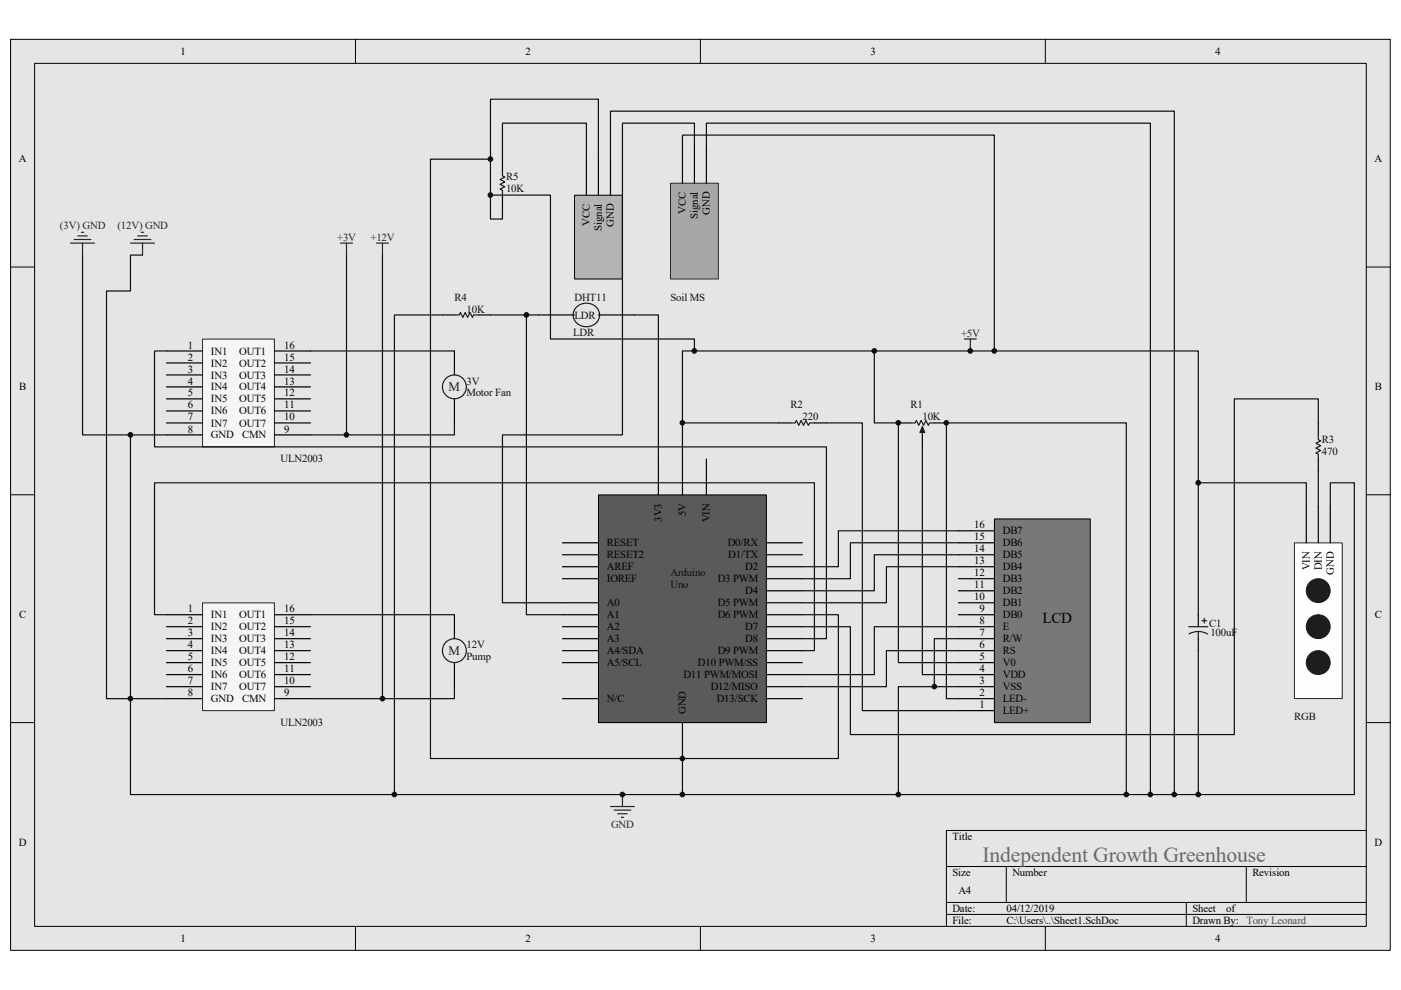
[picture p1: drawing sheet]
<svg xmlns="http://www.w3.org/2000/svg" width="297mm" height="210mm" viewBox="0 0 297 210" stroke-linecap="round" stroke-linejoin="round" font-family="sans-serif">
<path d="M2.3 8.4h292.5v193.2h-292.5z" fill="#e5e5e5"/>
<path d="M2.2 8.3h292.6v193.3h-292.6z" fill="none" stroke="#000" stroke-width=".21"/>
<path d="M7.4 13.5h282.3v183h-282.3z" fill="#e5e5e5"/>
<g fill="none" stroke="#000" stroke-width=".21">
<path d="M7.3 13.4h282.4v183.1h-282.4zM75.4 8.3v5.1M148.5 8.3v5.1M221.6 8.3v5.1M2.2 56.6h5.1M289.7 56.6h5.1M2.2 104.9h5.1M289.7 104.9h5.1M2.2 153.3h5.1M289.7 153.3h5.1M289.7 176.1h-89v20.4M75.4 196.5v5.1"/>
<path d="M148.5 196.5v5.1M200.7 183.8h89M200.7 191.4h89M200.7 194h89M213.4 183.8v7.6M221.6 196.5v5.1M251.5 191.4v5.1M264.2 183.8v7.6"/>
</g>
<path d="M126.9 105h35.6v48.3h-35.6z" fill="#5a5a5a"/>
<path d="M126.9 105h35.6v48.3h-35.6z" fill="none" stroke="#000" stroke-width=".21"/>
<g fill="none" stroke="#000" stroke-width=".25">
<path d="M139.6 97.3v7.6M144.7 97.3v7.6M149.8 97.3v7.6M165 89.7h2.6M172.7 89.7h2.5M190.5 89.7h2.5M195.6 92.2v2.6M198.1 89.7h2.6M119.2 115.1h7.7M119.2 117.7h7.7M162.5 115.1h7.6M162.5 117.7h7.6"/>
<path d="M119.2 120.2h7.7M119.2 122.7h7.7M119.2 127.8h7.7M119.2 130.4h7.7M119.2 132.9h7.7M119.2 135.5h7.7M119.2 138h7.7M162.5 120.2h7.6M162.5 122.7h7.6M162.5 125.3h7.6M162.5 127.8h7.6M162.5 130.4h7.6"/>
<path d="M162.5 132.9h7.6M162.5 135.5h7.6M162.5 138h7.6M119.2 140.5h7.7M119.2 148.2h7.7M144.7 153.3v7.6M162.5 140.5h7.6M162.5 143.1h7.6M162.5 145.6h7.6M162.5 148.2h7.6"/>
</g>
<path d="M167.6 89.7h1l.2-.5 .6 1 .5-1 .5 1 .5-1 .5 1 .3-.5h1M193 89.7h1l.3-.5 .5 1 .5-1 .5 1 .5-1 .5 1 .3-.5h1M195.6 91v1.2" fill="none" stroke="#1c1c1c" stroke-width=".25"/>
<path d="M195.6 90.5l.5 1.2h-1.1z" fill="#1c1c1c" stroke="#1c1c1c" stroke-width=".25"/>
<path d="M165 89.7h-20.3v7.6M175.2 89.7h7.6v61h20.4M203.2 112.6h-25.4v7.6h-7.7M203.2 115.1h-22.9v7.6h-10.2M203.2 117.7h-17.8v7.6h-15.3M203.2 120.2h-15.3v7.6h-17.8M203.2 132.9h-17.8v10.2h-15.3M203.2 138h-15.3v7.6h-17.8M203.2 135.5h-5.1v10.1M203.2 148.2h-2.5v-58.5h38.1v78.8h-94.1v-7.6M203.2 145.6h-12.7v22.9" fill="none" stroke="#0e0e0e" stroke-width=".25"/>
<path d="M204.5 71.9h2.5M205.7 71.9v2.5M129.4 171.1h5.1M130.2 171.8h3.5M131 172.6h2M131.7 173.4h.5M132 168.5v2.6" fill="none" stroke="#262626" stroke-width=".25"/>
<path d="M210.9 110.1h20.3v43.2h-20.3z" fill="#787878"/>
<path d="M210.8 110.1h20.4v43.2h-20.4z" fill="none" stroke="#000" stroke-width=".21"/>
<g fill="none" stroke="#000" stroke-width=".25">
<path d="M114.1 66.8h7.7M126.9 66.8h7.6M203.2 112.6h7.6M203.2 115.1h7.6M203.2 117.7h7.6M203.2 120.2h7.6M203.2 122.7h7.6M203.2 125.3h7.6M203.2 127.8h7.6M203.2 130.4h7.6M203.2 132.9h7.6M203.2 135.5h7.6"/>
<path d="M203.2 138h7.6M203.2 140.5h7.6M203.2 143.1h7.6M203.2 145.6h7.6M203.2 148.2h7.6M203.2 150.7h7.6"/>
</g>
<path d="M185.4 74.4v15.3h5.1v50.8h12.7M195.6 94.8v48.3h7.6" fill="none" stroke="#0e0e0e" stroke-width=".25"/>
<path d="M126.6 68.2a2.55 2.55 0 0 0 0-3 2.55 2.55 0 0 0-2.9-.8 2.49 2.49 0 0 0-2.2 2.8 2.49 2.49 0 0 0 2.8 2.1 2.93 2.93 0 0 0 2.3-1" fill="none" stroke="#1c1c1c" stroke-width=".25"/>
<path d="M274.5 115.2h10.1v33h-10.1z" fill="#fefefe"/>
<path d="M274.4 115.1h10.2v33.1h-10.2z" fill="none" stroke="#262626" stroke-width=".21"/>
<path d="M96.3 74.4v5.1M96.3 84.6v5.1M277 107.5v7.6M279.5 107.5v7.6M282 107.5v7.6M96.3 130.4v5.1M96.3 140.5v5.1" fill="none" stroke="#000" stroke-width=".25"/>
<g fill="#1c1c1c" stroke="#1c1c1c" stroke-width=".21">
<circle cx="279.5" cy="140.5" r="2.53"/>
<circle cx="279.5" cy="125.3" r="2.53"/>
<circle cx="279.5" cy="132.9" r="2.53"/>
</g>
<path d="M72.2 51.6h2.5M73.5 51.6v2.5M79.8 51.6h2.6M81.1 51.6v2.5" fill="none" stroke="#262626" stroke-width=".25"/>
<g fill="none" stroke="#1c1c1c" stroke-width=".25">
<circle cx="96.3" cy="82.1" r="2.53"/>
<circle cx="96.3" cy="138" r="2.53"/>
</g>
<path d="M43 127.9h15.2v22.8h-15.2z" fill="#f5f5f5"/>
<path d="M42.9 127.9h15.3v22.8h-15.3z" fill="none" stroke="#262626" stroke-width=".21"/>
<g fill="none" stroke="#000" stroke-width=".25">
<path d="M35.3 130.4h7.6M35.3 132.9h7.6M35.3 135.5h7.6M35.3 138h7.6M58.2 130.4h7.6M58.2 132.9h7.6M58.2 135.5h7.6M58.2 138h7.6M35.3 140.5h7.6M35.3 143.1h7.6M35.3 145.6h7.6M35.3 148.2h7.6"/>
<path d="M58.2 140.5h7.6M58.2 143.1h7.6M58.2 145.6h7.6M58.2 148.2h7.6"/>
</g>
<path d="M43 71.9h15.2v22.9h-15.2z" fill="#f5f5f5"/>
<path d="M42.9 71.9h15.3v22.9h-15.3z" fill="none" stroke="#262626" stroke-width=".21"/>
<g fill="none" stroke="#000" stroke-width=".25">
<path d="M35.3 74.4h7.6M35.3 77h7.6M35.3 79.5h7.6M58.2 74.4h7.6M58.2 77h7.6M58.2 79.5h7.6M93.8 66.8h2.5M101.4 66.8h2.6M35.3 82.1h7.6M35.3 84.6h7.6M35.3 87.2h7.6M35.3 89.7h7.6"/>
<path d="M35.3 92.2h7.6M58.2 82.1h7.6M58.2 84.6h7.6M58.2 87.2h7.6M58.2 89.7h7.6M58.2 92.2h7.6M279.5 89.7v2.5M279.5 97.3v2.6M254.1 130.4v2.5M254.1 135.5v2.5"/>
</g>
<path d="M96.3 66.8h1.1l.2-.5 .5 1 .5-1 .5 1 .5-1 .6 1 .2-.5h1M279.5 92.2v1.1l.5 .2-1 .5 1 .5-1 .5 1 .5-1 .6 .5 .2v1M252 132.9h4.1M252.1 134.5l1.1-.5 .9-.1 1.2 .2 .8 .4M254.1 133.9v1.6M254.8 131.7h1M255.3 131.1v1.1" fill="none" stroke="#1c1c1c" stroke-width=".25"/>
<g fill="none" stroke="#0e0e0e" stroke-width=".25">
<path d="M17.5 54.1v38.1h10.2M30.2 54.1h-2.5v7.6h-5.1v86.5h5.1v-56h7.6M73.5 54.1v38.1h-7.7M81.1 54.1v94.1h-15.3M35.3 74.4h-2.5v20.4h142.4v40.7h-5.1M65.8 74.4h30.5M93.8 66.8h-10.2v101.7M104 66.8h10.1M111.6 66.8v63.6h7.6M134.5 66.8h5.1v30.5M96.3 89.7v2.5h-22.8M144.7 89.7v-15.3h109.4v56"/>
<path d="M279.5 99.9v7.6M254.1 102.4h22.9v5.1M282 107.5v-5.1h5.1v66.1h-33M35.3 130.4h-2.5v-28h139.9v35.6h-2.6M65.8 130.4h30.5M254.1 138v30.5h-15.3M35.3 148.2h-7.6v20.3h117M96.3 145.6v2.6h-15.2"/>
</g>
<path d="M14.9 51.6h5.1M15.7 50.8h3.6M16.5 50h2M17.2 49.3h.6M17.5 51.6v2.5M27.7 51.6h5.1M28.4 50.8h3.6M29.2 50h2M29.9 49.3h.6M30.2 51.6v2.5" fill="none" stroke="#262626" stroke-width=".25"/>
<path d="M121.8 41.4h10.1v17.8h-10.1z" fill="#b2b2b2"/>
<path d="M121.8 41.4h10.1v17.8h-10.1z" fill="none" stroke="#000" stroke-width=".21"/>
<path d="M124.3 33.8v7.6M126.9 33.8v7.6M129.4 33.8v7.6" fill="none" stroke="#000" stroke-width=".25"/>
<path d="M142.2 38.9h10.1v20.3h-10.1z" fill="#a6a6a6"/>
<path d="M142.2 38.9h10.1v20.3h-10.1z" fill="none" stroke="#262626" stroke-width=".21"/>
<path d="M106.5 33.8v2.5M144.7 31.2v7.6M147.2 31.2v7.6M149.8 31.2v7.6M106.5 41.4v2.5" fill="none" stroke="#000" stroke-width=".25"/>
<path d="M106.5 36.3v1l.5 .3-1 .5 1 .5-1 .5 1 .5-1 .5 .5 .3v1" fill="none" stroke="#1c1c1c" stroke-width=".25"/>
<path d="M104 33.8h-12.7v127.1h86.5v-30.5h-7.7M106.5 33.8v-7.7h17.8v7.7M126.9 33.8v-12.8h-22.9v25.5h2.5v-2.6M129.4 33.8v-10.2h119.6v144.9M144.7 31.2v-2.5h66.1v45.7M147.2 31.2v-5.1h-15.2v66.1h-25.5v35.6h12.7M149.8 31.2v-5.1h94.1v142.4M104 41.4h12.7v30.5h30.5v2.5M279.5 89.7v-5.1h-17.8v71.2h-81.4v-22.9h-10.2" fill="none" stroke="#0e0e0e" stroke-width=".25"/>
<g fill="#0e0e0e" stroke="#0e0e0e" stroke-width=".21">
<circle cx="27.7" cy="148.2" r=".49"/>
<circle cx="27.7" cy="92.2" r=".49"/>
<circle cx="73.4" cy="92.2" r=".49"/>
<circle cx="81.1" cy="148.2" r=".49"/>
<circle cx="83.6" cy="168.5" r=".49"/>
<circle cx="104" cy="41.4" r=".5"/>
<circle cx="104" cy="33.7" r=".5"/>
<circle cx="111.6" cy="66.8" r=".49"/>
<circle cx="132" cy="168.5" r=".5"/>
<circle cx="144.7" cy="168.5" r=".49"/>
<circle cx="144.7" cy="160.9" r=".49"/>
<circle cx="144.7" cy="89.7" r=".49"/>
<circle cx="147.2" cy="74.4" r=".5"/>
<circle cx="185.4" cy="74.4" r=".49"/>
<circle cx="190.5" cy="168.5" r=".5"/>
<circle cx="190.5" cy="89.7" r=".5"/>
<circle cx="198.1" cy="145.6" r=".49"/>
<circle cx="200.6" cy="89.7" r=".49"/>
<circle cx="205.7" cy="74.4" r=".5"/>
<circle cx="210.8" cy="74.4" r=".49"/>
<circle cx="238.8" cy="168.5" r=".49"/>
<circle cx="243.9" cy="168.5" r=".49"/>
<circle cx="249" cy="168.5" r=".5"/>
<circle cx="254.1" cy="168.5" r=".49"/>
<circle cx="254.1" cy="102.4" r=".49"/>
</g>
<text font-size="4.6" fill="#6a6a6a" x="208.3" y="182.8">Independent Growth Greenhouse</text>
<text font-size="3.2" x="221" y="132.2">LCD</text>
<g font-size="2.8" fill="#1c1c1c">
<text x="95.1" y="83">M</text>
<text x="95.1" y="138.9">M</text>
</g>
<g font-size="2.3">
<text x="38.3" y="11.6">1</text>
<text x="111.4" y="11.6">2</text>
<text x="184.5" y="11.6">3</text>
<text x="257.7" y="11.6">4</text>
<text x="4" y="34.5">A</text>
<text x="291.4" y="34.5">A</text>
<text x="125.1" y="47.9" transform="rotate(-90 125.1 47.9)">VCC</text>
<text x="145.4" y="45.3" transform="rotate(-90 145.4 45.3)">VCC</text>
<text x="148" y="46.5" transform="rotate(-90 148 46.5)">Signal</text>
<text x="150.5" y="45.6" transform="rotate(-90 150.5 45.6)">GND</text>
<text x="127.6" y="49" transform="rotate(-90 127.6 49)">Signal</text>
<text x="130.2" y="48.1" transform="rotate(-90 130.2 48.1)">GND</text>
<text x="39.8" y="73.9">1</text>
<text x="39.8" y="76.5">2</text>
<text x="44.7" y="75.2">IN1</text>
<text x="44.7" y="77.7">IN2</text>
<text x="50.7" y="75.2">OUT1</text>
<text x="50.7" y="77.7">OUT2</text>
<text x="60.2" y="73.9">16</text>
<text x="60.2" y="76.5">15</text>
<text x="4" y="82.8">B</text>
<text x="39.8" y="79">3</text>
<text x="39.8" y="81.6">4</text>
<text x="44.7" y="80.3">IN3</text>
<text x="44.7" y="82.8">IN4</text>
<text x="50.7" y="80.3">OUT3</text>
<text x="50.7" y="82.8">OUT4</text>
<text x="60.2" y="79">14</text>
<text x="60.2" y="81.6">13</text>
<text x="291.5" y="82.8">B</text>
<text x="39.8" y="84.1">5</text>
<text x="39.8" y="86.6">6</text>
<text x="39.8" y="89.2">7</text>
<text x="44.7" y="85.4">IN5</text>
<text x="44.7" y="87.9">IN6</text>
<text x="50.7" y="85.4">OUT5</text>
<text x="50.7" y="87.9">OUT6</text>
<text x="60.2" y="84.1">12</text>
<text x="60.2" y="86.6">11</text>
<text x="60.2" y="89.2">10</text>
<text x="39.8" y="91.7">8</text>
<text x="44.7" y="90.5">IN7</text>
<text x="44.7" y="93">GND</text>
<text x="50.7" y="90.5">OUT7</text>
<text x="51.4" y="93">CMN</text>
<text x="60.2" y="91.7">9</text>
<text x="140.3" y="110.7" transform="rotate(-90 140.3 110.7)">3V3</text>
<text x="145.4" y="109.5" transform="rotate(-90 145.4 109.5)">5V</text>
<text x="150.5" y="110.8" transform="rotate(-90 150.5 110.8)">VIN</text>
<text x="206.6" y="112.1">16</text>
<text x="212.6" y="113.3">DB7</text>
<text x="128.7" y="115.9">RESET</text>
<text x="128.7" y="118.4">RESET2</text>
<text x="154.3" y="115.9">D0/RX</text>
<text x="154.4" y="118.4">D1/TX</text>
<text x="206.6" y="114.6">15</text>
<text x="206.6" y="117.2">14</text>
<text x="206.6" y="119.7">13</text>
<text x="212.6" y="115.9">DB6</text>
<text x="212.6" y="118.4">DB5</text>
<text x="128.7" y="121">AREF</text>
<text x="128.7" y="123.5">IOREF</text>
<text x="152.2" y="123.5">D3 PWM</text>
<text x="158" y="121">D2</text>
<text x="206.6" y="122.2">12</text>
<text x="206.6" y="124.8">11</text>
<text x="212.6" y="121">DB4</text>
<text x="212.6" y="123.5">DB3</text>
<text x="277.7" y="121" transform="rotate(-90 277.7 121)">VIN</text>
<text x="280.2" y="121" transform="rotate(-90 280.2 121)">DIN</text>
<text x="282.8" y="121.9" transform="rotate(-90 282.8 121.9)">GND</text>
<text x="4" y="131.1">C</text>
<text x="39.8" y="129.9">1</text>
<text x="44.7" y="131.1">IN1</text>
<text x="50.7" y="131.1">OUT1</text>
<text x="60.2" y="129.9">16</text>
<text x="128.7" y="128.6">A0</text>
<text x="128.7" y="131.1">A1</text>
<text x="152.2" y="128.6">D5 PWM</text>
<text x="152.2" y="131.1">D6 PWM</text>
<text x="158" y="126">D4</text>
<text x="206.6" y="127.3">10</text>
<text x="207.7" y="129.9">9</text>
<text x="212.6" y="126">DB2</text>
<text x="212.6" y="128.6">DB1</text>
<text x="212.6" y="131.1">DB0</text>
<text x="291.5" y="131.1">C</text>
<text x="39.8" y="132.4">2</text>
<text x="39.8" y="135">3</text>
<text x="39.8" y="137.5">4</text>
<text x="44.7" y="133.7">IN2</text>
<text x="44.7" y="136.2">IN3</text>
<text x="50.7" y="133.7">OUT2</text>
<text x="50.7" y="136.2">OUT3</text>
<text x="60.2" y="132.4">15</text>
<text x="60.2" y="135">14</text>
<text x="60.2" y="137.5">13</text>
<text x="128.7" y="133.7">A2</text>
<text x="128.7" y="136.2">A3</text>
<text x="158" y="133.7">D7</text>
<text x="158" y="136.2">D8</text>
<text x="207.7" y="132.4">8</text>
<text x="207.7" y="135">7</text>
<text x="207.7" y="137.5">6</text>
<text x="212.6" y="133.7">E</text>
<text x="212.6" y="136.2">R/W</text>
<text x="39.8" y="140">5</text>
<text x="39.8" y="142.6">6</text>
<text x="44.7" y="138.8">IN4</text>
<text x="44.7" y="141.3">IN5</text>
<text x="44.7" y="143.8">IN6</text>
<text x="50.7" y="138.8">OUT4</text>
<text x="50.7" y="141.3">OUT5</text>
<text x="50.7" y="143.8">OUT6</text>
<text x="60.2" y="140">12</text>
<text x="60.2" y="142.6">11</text>
<text x="128.7" y="138.8">A4/SDA</text>
<text x="128.7" y="141.3">A5/SCL</text>
<text x="144.9" y="143.8">D11 PWM/MOSI</text>
<text x="148" y="141.3">D10 PWM/SS</text>
<text x="152.2" y="138.8">D9 PWM</text>
<text x="207.7" y="140">5</text>
<text x="207.7" y="142.6">4</text>
<text x="212.6" y="138.8">RS</text>
<text x="212.6" y="141.3">V0</text>
<text x="212.6" y="143.8">VDD</text>
<text x="39.8" y="145.1">7</text>
<text x="39.8" y="147.7">8</text>
<text x="44.7" y="146.4">IN7</text>
<text x="44.7" y="148.9">GND</text>
<text x="50.7" y="146.4">OUT7</text>
<text x="51.4" y="148.9">CMN</text>
<text x="60.2" y="147.7">9</text>
<text x="60.2" y="145.1">10</text>
<text x="128.7" y="148.9">N/C</text>
<text x="150.7" y="146.4">D12/MISO</text>
<text x="152" y="148.9">D13/SCK</text>
<text x="207.7" y="145.1">3</text>
<text x="207.7" y="147.7">2</text>
<text x="212.6" y="146.4">VSS</text>
<text x="212.6" y="148.9">LED-</text>
<text x="145.4" y="151.5" transform="rotate(-90 145.4 151.5)">GND</text>
<text x="207.7" y="150.2">1</text>
<text x="212.6" y="151.5">LED+</text>
<text x="4" y="179.4">D</text>
<text x="201.9" y="178.1">Title</text>
<text x="291.4" y="179.4">D</text>
<text x="201.9" y="185.8">Size</text>
<text x="214.6" y="185.8">Number</text>
<text x="265.5" y="185.8">Revision</text>
<text x="203.2" y="189.6">A4</text>
<text x="201.9" y="193.4">Date:</text>
<text x="201.9" y="195.9">File:</text>
<text x="213.4" y="193.4">04/12/2019</text>
<text x="213.4" y="195.9">C:\Users\..\Sheet1.SchDoc</text>
<text x="252.8" y="195.9">Drawn By:</text>
<text x="252.8" y="193.4">Sheet</text>
<text x="259.9" y="193.4">of</text>
<text x="38.3" y="199.8">1</text>
<text x="111.4" y="199.8">2</text>
<text x="184.5" y="199.8">3</text>
<text x="257.7" y="199.8">4</text>
</g>
<g font-size="2.3" fill="#0e0e0e">
<text x="107.3" y="40.6">10K</text>
<text x="107.3" y="38.1">R5</text>
<text x="96.4" y="63.8">R4</text>
<text x="121.8" y="63.8">DHT11</text>
<text x="142.2" y="63.8">Soil MS</text>
<text x="98.9" y="66.3">10K</text>
<text x="121.5" y="71.4">LDR</text>
<text x="121.8" y="67.6">LDR</text>
<text x="98.9" y="81.6">3V</text>
<text x="98.9" y="84.1">Motor Fan</text>
<text x="167.6" y="86.6">R2</text>
<text x="170.1" y="89.2">220</text>
<text x="193" y="86.6">R1</text>
<text x="195.6" y="89.2">10K</text>
<text x="280.3" y="94">R3</text>
<text x="59.5" y="98.1">ULN2003</text>
<text x="280.3" y="96.6">470</text>
<text x="142.2" y="122.2">Arduino</text>
<text x="142.2" y="124.8">Uno</text>
<text x="98.9" y="137.5">12V</text>
<text x="256.4" y="132.9">C1</text>
<text x="256.6" y="135">100uF</text>
<text x="98.9" y="140">Pump</text>
<text x="59.5" y="154">ULN2003</text>
<text x="274.4" y="152.8">RGB</text>
</g>
<g font-size="2.3" fill="#262626">
<text x="12.7" y="48.5">(3V) GND</text>
<text x="24.9" y="48.5">(12V) GND</text>
<text x="71.5" y="51">+3V</text>
<text x="78.5" y="51">+12V</text>
<text x="203.8" y="71.4">+5V</text>
<text x="129.6" y="175.6">GND</text>
</g>
<text font-size="2.3" fill="#4c4c4c" x="264.3" y="196">Tony Leonard</text>
</svg>
